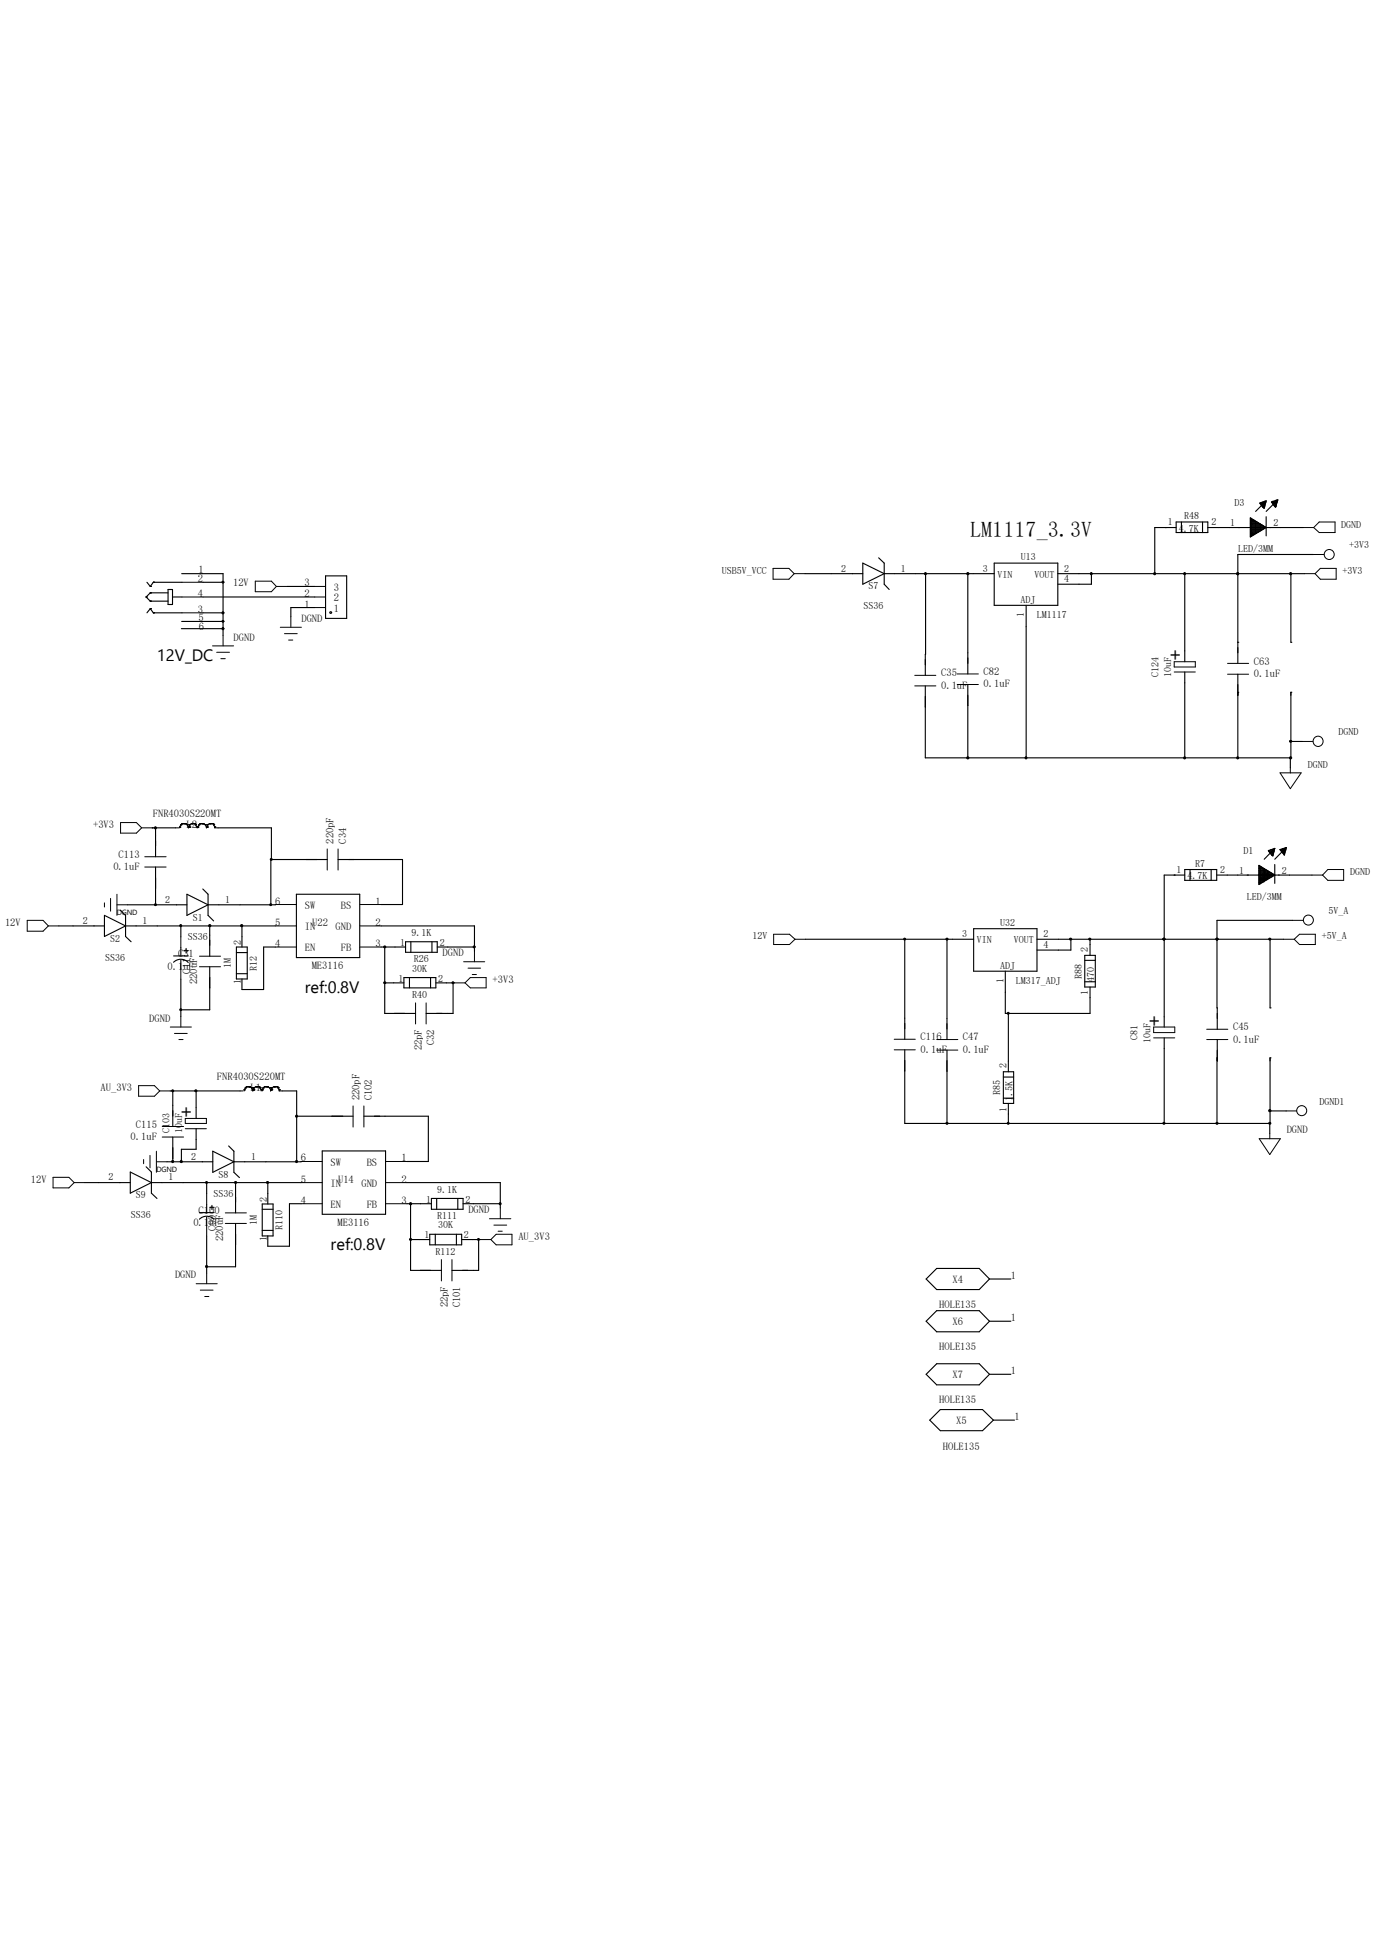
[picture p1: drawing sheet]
<svg xmlns="http://www.w3.org/2000/svg" width="210mm" height="297mm" viewBox="0 0 210 297" stroke-linecap="round" stroke-linejoin="round" font-family="sans-serif">
<g fill="none" stroke="#000" stroke-width=".17">
<path d="M179.2 79.5h4.9v1.7h-4.9zM180 79.5v1.7M183.3 79.5v1.7M190.5 78.9l2.5 1.5-2.5 1.4zM190.5 79.2h.4v2.4h-.4M190.5 80h1.8M190.5 79.8h1.5M190.5 79.7h1.3M190.5 79.5h1M190.5 79.3h.7M190.5 79h.2M190.6 79v2.7"/>
<path d="M190.8 79.1v2.6M191.1 79.2v2.2M191.3 79.4v2M191.4 79.5v1.8M191.6 79.5v1.7M191.7 79.7v1.4M191.9 79.8v1.2M192 76.7l1-.4-.3 1.2zM192 76.8h.8M192.1 76.6v.2M192.1 79.8v1.1M192.2 76.9h.6"/>
<path d="M192.2 79.9v.9M192.3 77.1h.5M192.4 76.5v.7M192.4 77.2h.3M192.5 76.5v.8M192.5 77.4h.2M192.7 76.5h.3M192.7 76.4v.9M192.8 76.4v.3M192.9 76.6h-.7v.4M193 78.7v3M193 76.3l-1.7 1.6"/>
<path d="M193.8 76.5l.9-.3-.3 1.1zM193.8 76.6h.8M193.8 76.5v.1M193.9 76.8h.7M194 76.5h.7M194 76.4v.4M194.1 76.9h.4M194.1 76.4v.6M194.2 77.1h.3M194.3 76.3v.9h.1M194.4 76.2h.3M194.5 76.2v1"/>
<path d="M194.6 76.3l-1.6 1.6M194.6 76.2v.3M22.3 91h.1M22.3 91l.6 .6M22.4 88.7l.5 .7M22.9 92.8h.1M22.9 90.3h.1M22.9 91.6h.1M22.9 89.4h.1M22.9 92.8l.5 .6M22.9 92.8l-.5 .6M22.9 90.3h2.7"/>
<path d="M22.9 90.3l-.6 .7M22.9 91.6h2.7M23.4 93.4h.1M23.4 88.7h.1M23.4 93.4h4.3M23.4 88.7h4.3M23.4 88.7l-.5 .7M25.6 89.8h.7v2.3h-.7zM26.3 91h1.4M27.6 95.8h6.4M27.7 87.4h6.3v9.4M27.7 94.7h6.3"/>
<path d="M30.9 91h17.1M30.9 93.4h3.1M30.9 88.7h3.1M34 88.7h.1M34 93.4h.1M34 94.7h.1M34 95.8h.1M43.8 89.4h4.2M48 92.6h-3.7v1.4M49.6 87.8h3.2v6.4h-3.2zM50.3 93.3h.2v.1h-.2zM122.7 87.4h8.8"/>
<path d="M131.5 85.8l3.2 1.6-3.2 1.6zM133.9 85l.8 .8v3.2l.8 .8M134.7 87.4h16.8M141.1 87.4l-.1 15.5M147.5 87.4v15.3M151.5 85.8h9.7v6.4h-9.7zM156.4 92.2v23.3M161.2 87.4h37.6M166.3 87.4v1.6h-5.1M177.6 80.4h.1M179.2 80.4h-3.2v7M180.6 87.4v13.4"/>
<path d="M184.1 80.4h14.5M188.6 97.9h.1M188.6 87.4h.1M190.5 81.7h.2M190.5 81.4h.7M190.5 81.3h1M190.5 81.1h1.2M190.5 80.9h1.5M190.5 80.8h1.8M190.5 80.6h2M190.5 80.4h2.3M190.5 80.3h2.3v.1"/>
<path d="M190.5 80.1h2.1M192.4 80.1v.6M192.5 80.1v.5M192.7 80.3v.2M192.8 80.4h.1M196.7 97.9h.1M196.7 87.4v10.5M200.2 84.5h-11.6v16.6M141 104.5v11h55.7v-10M147.5 104.3v11.2M180.6 102.4v13.1M188.6 105.5h.1"/>
<path d="M188.6 102.7v12.8M196.6 115.5v1.5M196.7 105.5h.1M196.7 113h1.8M15.9 139.5l3.2 1.6-3.2 1.6zM18.3 138.7l.8 .8v3.2l.9 .8M19.4 137.9h9.1M23.2 126.2h.1M23.2 126.2h3.6M23.7 137.9h.1M23.7 126.2h.1M23.7 126.2v4.4"/>
<path d="M23.7 132.1v5.8M27.4 126h.1M27.4 126v.2M27.6 125.7h.1M27.6 125.7l-.2 .3M27.7 125.5h.1M27.7 125.5h.5M27.7 125.5l-.1 .2M28 125.5h.1M28.2 125.5h.1M28.2 125.5l.3 .2M28.5 136.3l3.2 1.6-3.2 1.6z"/>
<path d="M28.5 125.7h.1M28.5 125.7l.2 .3M28.7 126h.1M28.7 126v.2l.2-.2M28.9 125.7h.1M28.9 126h.1M28.9 125.7v.3M29.2 125.5h.1M29.2 125.5h.5M29.2 125.5l-.3 .2M29.3 125.5h.1M29.7 125.5h.1"/>
<path d="M29.7 125.5l.1 .2M29.8 125.7h.1M29.8 125.7l.2 .3M30 126h.1M30 126v.2M30.1 126h.1M30.1 126v.2M30.3 125.7h.1M30.3 125.7l-.2 .3M30.5 125.5h.1M30.5 125.5h.4M30.5 125.5l-.2 .2"/>
<path d="M30.8 125.5h.1M30.9 135.5l.8 .8v3.2l.9 .8M30.9 125.5h.1M30.9 125.5l.4 .2M31.3 125.7h.1M31.3 125.7l.2 .3M31.5 126h.1M31.5 126v.2l.1-.2M31.6 125.7h.1M31.6 126h.1M31.6 125.7v.3M31.9 125.5h.1"/>
<path d="M31.9 125.5h.5M31.9 125.5l-.3 .2M32.1 125.5h.1M32.4 125.5h.1M32.4 125.5l.2 .2M32.6 125.7h.1M32.6 125.7l.1 .3M32.7 126h.1M32.7 126v.2M33.2 126.2h8.2v4.8M41.4 131h.1M42 137.8l-10.3 .1"/>
<path d="M45.2 136.3h9.6v9.6h-9.6zM49.9 131h-8.6v6.9M51.5 131h9.8v6.8h-3.2M178.9 133.3h.1M180.6 132.5h4.8v1.7h-4.8zM180.6 133.3h-3.2v23.2M181.4 132.5v1.7M184.6 132.5v1.7M185.4 133.3h14.5M191.9 131.9v2.8M191.9 132.4h.8v1.9M191.9 134.2h1"/>
<path d="M191.9 131.9l2.4 1.4-2.4 1.5zM191.9 134.5h.4M191.9 134.4h.8M191.9 134h1.3M191.9 133.9h1.5M191.9 132.9h1.6v.9M191.9 133.2h2.2M191.9 133.1h1.9M191.9 132.7h1.4M191.9 132.6h1.1M191.9 132.2h.5M191.9 132.1h.3"/>
<path d="M192.1 132v2.7h-.2M192.2 132.1v2.4M192.4 132.2v2.3M192.5 132.3v2.1M192.8 132.5v1.7M193 132.6v1.5M193.2 132.7v1.3M193.3 129.7h.9M193.3 129.6v.1M193.3 132.8v1.1M193.4 129.8h.7M193.5 129.6v.3"/>
<path d="M193.5 130h.6M193.7 133v.7h-1.8M193.7 130.1h.4M193.8 130.3l.2 .1M193.8 130.3h.2M193.8 129.5v.8M193.8 133.1v.5M194 129.4v1M194 133.2v.3h-2.1M194.1 129.3v.5M194.1 133.3v.1M194.2 129.3h.1"/>
<path d="M194.2 129.5h-.5v.6M194.3 131.7v2.9M194.3 129.3l-1.6 1.6M194.3 129.3l-1 .3 .5 .7M194.3 129.3l-.3 1.1M195.1 129.5h.9M195.1 129.5h.1M195.2 129.7h.7M195.3 129.4v.3M195.3 129.8h.6M195.6 130.1h.2M195.6 129.3v.8"/>
<path d="M195.7 129.2v1.1M195.9 129.3l-1.6 1.6M195.9 129.2v.4M196 129.2h.1M196 129.3h-.5v.7h.3M196 129.2l-.9 .3 .5 .6M196 129.2l-.3 1.1-.1-.2M9 141.1h6.9M19.1 141.1h22.9M26.5 146.6a1.51 1.51 0 0 1 2.2 .1M26.5 145.7h2.2M27.6 141.1v1.6"/>
<path d="M27.6 144.4v1.3M27.6 146.3v1.3M27.6 149.2v5.7M28 144.9h.7M28.4 144.5v.7M32 141.1v4.6M32 147.3v6.6h-4.4M36 144.3h1.7v4.9h-1.7zM36 148.4h1.7M36 145.2h1.7M36.9 141.1v3.2M42 144.3h-1.8v6.5h-3.3v-1.6"/>
<path d="M58.1 144.3h3.7M58.1 141.1h14.2v3.8M58.6 149.8h3M58.6 144.3v10.1h4.7M61.6 149h4.8v1.5h-4.8zM61.8 143.5h4.8v1.6h-4.8zM62.4 149v1.5M62.6 143.5v1.6M65.6 149v1.5M65.8 143.5v1.6M66.4 149.8h2.9M66.6 144.3h5.7"/>
<path d="M69 149.8v4.6h-4.1M122.7 143.1h25.7M137.9 143.1v15.3M137.9 160v11.2h55.6v-10M144.3 143.1v15.3M148.4 141.5h9.6v6.5h-9.6zM153.2 148v6.4h12.9v-4M153.7 154.4v8.9M158 143.1h37.6M163.2 143.1v1.7h-5.2M165.3 145.6h1.6v4.8h-1.6zM165.3 149.6h1.6"/>
<path d="M165.3 146.3h1.6M166.1 143.1v2.5M177.4 143.1h.1M177.4 158.2v13M185.5 143.1h.1M185.5 158.4v3.3M193.5 153.6h.1M193.5 143.1v10.5M197 140.3h-11.5v16.5M19.9 178.6l3.2 1.6-3.2 1.6zM22.3 177.8l.8 .8v3.2l.8 .8M25.4 177h7"/>
<path d="M26 166.2h10.6M26.3 166.2h.1M26.3 166.2v5.5M26.3 173.3v3.7M27.6 177h.1M29.9 166.2v4.2M29.9 172v3.1h-2.3v1.9M32.4 175.4l3.2 1.6-3.2 1.6zM34.8 174.6l.8 .8v3.2l.9 .9M37.2 166.1h.1M37.2 166.1v.1M37.4 165.8h.1"/>
<path d="M37.4 165.8l-.2 .3M37.5 165.6h.1M37.5 165.6h.5M37.5 165.6l-.1 .2M37.9 165.6h.1M38 165.6h.1M38 165.6l.4 .2M38.4 165.8h.1M38.4 165.8l.1 .3M38.5 166.1h.1M38.5 166.1v.1l.2-.1M38.7 165.8h.1"/>
<path d="M38.7 166.1h.1M38.7 165.8v.3M39 165.6h.1M39 165.6h.5M39 165.6l-.3 .2M39.2 165.6h.1M39.5 165.6h.1M39.5 165.6l.1 .2M39.6 165.8h.1M39.6 165.8l.2 .3M39.8 166.1h.1M39.8 166.1v.1"/>
<path d="M40 166.1h.1M40 166.1v.1M40.1 165.8h.1M40.1 165.8l-.1 .3M40.3 165.6h.1M40.3 165.6h.5M40.3 165.6l-.2 .2M40.6 165.6h.1M40.8 165.6h.1M40.8 165.6l.3 .2M41.1 165.8h.1M41.1 165.8l.1 .3"/>
<path d="M41.2 166.1h.1M41.2 166.1v.1l.2-.1M41.4 165.8h.1M41.4 166.1h.1M41.4 165.8v.3M41.7 165.6h.1M41.7 165.6h.5M41.7 165.6l-.3 .2M41.9 165.6h.1M42.2 165.6h.1M42.2 165.6l.2 .2M42.4 165.8h.1"/>
<path d="M42.4 165.8l.1 .3M42.5 166.1h.1M42.5 166.1v.1M43 166.2h2.2v10.8M45.2 170.1h8.6M45.9 177h-10.3M49.1 175.4h9.7v9.6h-9.7zM55.5 170.1h9.8v6.9h-3.3M144.3 160v11.2M152.9 163.3h1.6v4.8h-1.6zM152.9 167.3h1.6M152.9 164.1h1.6"/>
<path d="M153.7 168.1v3.1M185.5 161.2v10M193.5 171.2v1.5M193.5 169.3h.1M193.5 161.2h.1M193.5 169.3h2.5M12.9 180.2h7M23.1 180.2h22.8M30.4 185.8a1.57 1.57 0 0 1 2.2 0M30.4 184.8h2.2M31.5 180.2v1.7M31.5 183.5v1.3"/>
<path d="M31.5 185.5v1.2M31.5 188.3v5.7M32 184h.6M32.3 183.7v.6M35.9 180.2v4.6M35.9 186.4v6.6h-4.4M40 183.5h1.6v4.8h-1.6zM40 187.5h1.6M40 184.3h1.6M40.8 180.2v3.3M45.9 183.4h-1.8v6.5h-3.3v-1.6M62 183.4h3.7"/>
<path d="M62 180.2h14.2v3.9M62.6 188.9h2.9M62.6 183.4v10.2h4.7M65.5 188.1h4.9v1.6h-4.9zM65.7 182.6h4.9v1.7h-4.9zM66.3 188.1v1.6M66.5 182.6v1.7M69.6 188.1v1.6M69.8 182.6v1.7M70.4 188.9h2.8M70.6 183.4h5.6M72.9 188.9v4.7h-4"/>
<path d="M141.1 194.9l1.6-1.6h6.5l1.6 1.6-1.6 1.6h-6.5zM150.8 194.9h3.3M141.1 201.3l1.6-1.6h6.5l1.6 1.6-1.6 1.6h-6.5zM141.1 209.4l1.6-1.6h6.5l1.6 1.6-1.6 1.6h-6.5zM141.7 216.4l1.6-1.6h6.4l1.7 1.6-1.7 1.6h-6.4zM150.8 201.3h3.3M150.8 209.4h3.3M151.4 216.4h3.2"/>
</g>
<g fill="none" stroke="#000" stroke-width=".15">
<path d="M27.7 91h3.2M27.7 93.4h3.2M27.7 88.7h3.2M32.4 98.4h3.2M33 99.4h2M34 96.8v1.6M38.9 88.6h2.5l.7 .8-.7 .8h-2.5zM42.1 89.4h1.7M42.7 95.6h3.2M43.3 96.6h2M44 97.5h.6M44.3 94v1.6"/>
<path d="M48 91h1.6M48 92.6h1.6M48 89.4h1.6M117.8 86.6h2.4l.8 .8-.8 .9h-2.4zM121 87.4h1.7M198.6 80.4h1.6M198.8 87.4h1.6M200.2 84.5h1.6M200.2 80.4l.8-.9h2.5v1.7h-2.5zM201.2 86.6h2.4v1.7h-2.4l-.8-.9zM33.7 100.4h.6M139.4 102.9h3.2"/>
<path d="M139.4 104.5h3.2M145.9 102.7h3.2M145.9 104.3h3.2M178.9 102.4h3.3M178.9 100.8h3.3v.8h-3.3zM187.1 101.1h3.2M187.1 102.7h3.2M195.1 117.8h3.2l-1.7 2.4zM196.6 112.9h.2v.2h-.2zM196.6 117v.8M198.5 113h1.6M15.9 137.6v.6"/>
<path d="M16.8 136.9v2M17.8 137.9h1.6M17.8 136.3v3.2M18.4 125.3h2.4l.8 .9-.8 .8h-2.4zM21.6 126.2h1.6M22.1 130.6h3.2M22.1 132.1h3.2M26.8 126.2h.5M32.7 126.2h.5M42 137.8h3.2M49.9 129.4v3.2M51.5 129.4v3.2"/>
<path d="M54.8 137.8h3.3M199.9 133.3h1.6M202.4 132.5h2.4v1.7h-2.4l-.9-.9zM4.1 140.3h2.5l.8 .8-.8 .8h-2.5zM7.4 141.1h1.6M26 156.5h3.2M26.6 157.5h1.9M27.3 158.4h.6M27.6 142.7v1.7M27.6 147.6v1.6M27.6 154.9v1.6M30.4 145.7h3.2"/>
<path d="M30.4 147.3h3.2M42 141.1h3.2M42 144.3h3.2M54.8 141.1h3.3M54.8 144.3h3.3M58.5 144.2h.3v.2h-.3zM58.5 149.7h.3v.2h-.3zM63.3 152.8v3.2M64.9 152.8v3.2M69.3 149.8h1.6M70.7 146.6h3.2M71.3 147.5h1.9"/>
<path d="M71.7 149h2.4v1.5h-2.4l-.8-.7zM72 148.5h.6M72.1 144.2h.3v.2h-.3zM72.3 144.9v1.7M117.9 142.4h2.4l.9 .7-.9 .8h-2.4zM121.2 143.1h1.5M136.3 158.4h3.2M136.3 160h3.2M142.7 158.4h3.3M144.2 143h.2v.2h-.2zM163 143h.3v.2h-.3zM166 143h.2v.2h-.2z"/>
<path d="M175.8 158.2h3.2M175.8 156.5h3.2v.9h-3.2zM177.3 143h.2v.2h-.2zM183.9 156.8h3.2M183.9 158.4h3.2M185.3 143h.3v.2h-.3zM193.4 143h.2v.2h-.2zM195.6 143.1h1.6M197 140.3h1.6M197.2 143.1l.8-.7h2.4v1.5h-2.4zM8.1 179.4h2.4l.8 .8-.8 .8h-2.4zM21.1 165.4h2.4l.8 .8-.8 .8h-2.4z"/>
<path d="M21.9 176.7v.6M22.9 176.1v1.9M23.8 177h1.6M23.8 175.4v3.2M24.3 166.2h1.7M24.7 171.7h3.3M24.7 173.3h3.3M28.2 172h3.3M28.2 170.4h3.3v.8h-3.3zM29.7 166.1h.3v.2h-.3zM36.6 166.2h.4M42.5 166.2h.5"/>
<path d="M45.9 177h3.2M53.8 168.5v3.2M55.5 168.5v3.2M58.8 177h3.2M142.7 160h3.3M144.2 171.1h.2v.2h-.2zM177.3 171.1h.2v.2h-.2zM185.3 171.1h.3v.2h-.3zM191.9 173.5h3.2l-1.6 2.4zM193.4 171.1h.2v.2h-.2zM193.5 172.7v.8M196 169.3h1.6"/>
<path d="M11.3 180.2h1.6M29.9 195.6h3.2M30.5 196.6h2M31.2 197.6h.6M31.5 181.9v1.6M31.5 186.7v1.6M31.5 194v1.6M34.3 184.8h3.2M34.3 186.4h3.2M35.8 180.1h.2v.2h-.2zM40.6 180.1h.3v.2h-.3zM45.9 180.2h3.2"/>
<path d="M45.9 183.4h3.2M58.8 180.2h3.2M58.8 183.4h3.2M62.4 188.8h.3v.2h-.3zM67.3 191.9v3.3M68.9 191.9v3.3M73.2 188.9h1.6M74.6 185.7h3.3M74.8 188.9l.8-.8h2.4v1.6h-2.4zM75.3 186.7h1.9M75.9 187.6h.6M76.2 184.1v1.6"/>
<circle cx="34" cy="93.4" r=".16"/>
<circle cx="34" cy="95.8" r=".16"/>
<circle cx="34" cy="94.7" r=".15"/>
<circle cx="34" cy="88.7" r=".15"/>
<circle cx="141" cy="87.4" r=".16"/>
<circle cx="147.5" cy="87.4" r=".17"/>
<circle cx="166.3" cy="87.4" r=".16"/>
<circle cx="175.9" cy="87.4" r=".16"/>
<circle cx="180.5" cy="87.4" r=".16"/>
<circle cx="188.6" cy="87.4" r=".16"/>
<circle cx="196.7" cy="87.4" r=".17"/>
<circle cx="202.6" cy="84.5" r=".76"/>
<circle cx="147.5" cy="115.5" r=".17"/>
<circle cx="156.3" cy="115.5" r=".16"/>
<circle cx="180.5" cy="115.5" r=".16"/>
<circle cx="188.6" cy="115.5" r=".16"/>
<circle cx="196.7" cy="115.5" r=".17"/>
<circle cx="200.9" cy="113" r=".77"/>
<circle cx="23.7" cy="126.1" r=".16"/>
<circle cx="23.7" cy="137.9" r=".15"/>
<circle cx="41.3" cy="137.9" r=".15"/>
<circle cx="41.3" cy="131" r=".15"/>
<circle cx="27.5" cy="141" r=".16"/>
<circle cx="27.5" cy="153.9" r=".15"/>
<circle cx="32" cy="141.1" r=".17"/>
<circle cx="36.8" cy="141.1" r=".17"/>
<circle cx="69" cy="149.8" r=".15"/>
<circle cx="137.9" cy="143.1" r=".15"/>
<circle cx="153.6" cy="154.4" r=".15"/>
<circle cx="199.4" cy="140.2" r=".76"/>
<circle cx="26.3" cy="177" r=".16"/>
<circle cx="26.3" cy="166.2" r=".15"/>
<circle cx="27.6" cy="177" r=".16"/>
<circle cx="45.2" cy="177" r=".16"/>
<circle cx="45.2" cy="170.1" r=".16"/>
<circle cx="153.6" cy="171.2" r=".15"/>
<circle cx="193.5" cy="169.2" r=".17"/>
<circle cx="198.4" cy="169.2" r=".76"/>
<circle cx="31.5" cy="193" r=".16"/>
<circle cx="31.5" cy="180.2" r=".15"/>
<circle cx="62.6" cy="183.4" r=".17"/>
<circle cx="72.9" cy="188.9" r=".15"/>
<circle cx="76.2" cy="183.4" r=".16"/>
</g>
<g fill="#000">
<path d="M196.6 112.9h.2v.2h-.2z" fill-rule="evenodd"/>
<path d="M58.5 144.2h.3v.2h-.3z" fill-rule="evenodd"/>
<path d="M58.5 149.7h.3v.2h-.3z" fill-rule="evenodd"/>
<path d="M72.1 144.2h.3v.2h-.3z" fill-rule="evenodd"/>
<path d="M144.2 143h.2v.2h-.2z" fill-rule="evenodd"/>
<path d="M163 143h.3v.2h-.3z" fill-rule="evenodd"/>
<path d="M166 143h.2v.2h-.2z" fill-rule="evenodd"/>
<path d="M177.3 143h.2v.2h-.2z" fill-rule="evenodd"/>
<path d="M177.3 143h.2v.2h-.2z" fill-rule="evenodd"/>
<path d="M185.3 143h.3v.2h-.3z" fill-rule="evenodd"/>
<path d="M185.3 143h.3v.2h-.3z" fill-rule="evenodd"/>
<path d="M193.4 143h.2v.2h-.2z" fill-rule="evenodd"/>
<path d="M29.7 166.1h.3v.2h-.3z" fill-rule="evenodd"/>
<path d="M144.2 171.1h.2v.2h-.2z" fill-rule="evenodd"/>
<path d="M177.3 171.1h.2v.2h-.2z" fill-rule="evenodd"/>
<path d="M185.3 171.1h.3v.2h-.3z" fill-rule="evenodd"/>
<path d="M193.4 171.1h.2v.2h-.2z" fill-rule="evenodd"/>
<path d="M35.8 180.1h.2v.2h-.2z" fill-rule="evenodd"/>
<path d="M40.6 180.1h.3v.2h-.3z" fill-rule="evenodd"/>
<path d="M62.4 188.8h.3v.2h-.3z" fill-rule="evenodd"/>
<circle cx="34" cy="93.4" r=".16"/>
<circle cx="34" cy="95.8" r=".16"/>
<circle cx="34" cy="94.7" r=".15"/>
<circle cx="34" cy="88.7" r=".15"/>
<circle cx="141" cy="87.4" r=".16"/>
<circle cx="147.5" cy="87.4" r=".17"/>
<circle cx="166.3" cy="87.4" r=".16"/>
<circle cx="175.9" cy="87.4" r=".16"/>
<circle cx="180.5" cy="87.4" r=".16"/>
<circle cx="188.6" cy="87.4" r=".16"/>
<circle cx="196.7" cy="87.4" r=".17"/>
<circle cx="147.5" cy="115.5" r=".17"/>
<circle cx="156.3" cy="115.5" r=".16"/>
<circle cx="180.5" cy="115.5" r=".16"/>
<circle cx="188.6" cy="115.5" r=".16"/>
<circle cx="196.7" cy="115.5" r=".17"/>
<circle cx="23.7" cy="126.1" r=".16"/>
<circle cx="23.7" cy="137.9" r=".15"/>
<circle cx="41.3" cy="137.9" r=".15"/>
<circle cx="41.3" cy="131" r=".15"/>
<circle cx="27.5" cy="141" r=".16"/>
<circle cx="27.5" cy="153.9" r=".15"/>
<circle cx="32" cy="141.1" r=".17"/>
<circle cx="36.8" cy="141.1" r=".17"/>
<circle cx="69" cy="149.8" r=".15"/>
<circle cx="137.9" cy="143.1" r=".15"/>
<circle cx="153.6" cy="154.4" r=".15"/>
<circle cx="26.3" cy="177" r=".16"/>
<circle cx="26.3" cy="166.2" r=".15"/>
<circle cx="27.6" cy="177" r=".16"/>
<circle cx="45.2" cy="177" r=".16"/>
<circle cx="45.2" cy="170.1" r=".16"/>
<circle cx="153.6" cy="171.2" r=".15"/>
<circle cx="193.5" cy="169.2" r=".17"/>
<circle cx="31.5" cy="193" r=".16"/>
<circle cx="31.5" cy="180.2" r=".15"/>
<circle cx="62.6" cy="183.4" r=".17"/>
<circle cx="72.9" cy="188.9" r=".15"/>
<circle cx="76.2" cy="183.4" r=".16"/>
</g>
<text font-size="3.3" x="147.8" y="81.8">LM1117_3.3V</text>
<g font-size="3.1">
<text x="180.3" y="100.6" transform="rotate(-90 180.3 100.6)">+</text>
<text x="177.1" y="156.3" transform="rotate(-90 177.1 156.3)">+</text>
<text x="29.5" y="170.2" transform="rotate(-90 29.5 170.2)">+</text>
</g>
<g font-size="2.5">
<text x="23.9" y="100.8">12V_DC</text>
<text x="46.4" y="151.3">ref:0.8V</text>
<text x="50.4" y="190.5">ref:0.8V</text>
</g>
<g font-size="1.6">
<text x="30.1" y="88.7">2</text>
<text x="30.3" y="87.3">1</text>
<text x="35.5" y="89.4">12V</text>
<text x="46.4" y="89.4">3</text>
<text x="30.1" y="91">4</text>
<text x="30.1" y="93.4">3</text>
<text x="30.2" y="94.7">5</text>
<text x="30.3" y="95.9">6</text>
<text x="45.9" y="94.8">DGND</text>
<text x="46.4" y="92.6">1</text>
<text x="46.4" y="91">2</text>
<text x="50.9" y="93.3">1</text>
<text x="50.9" y="91.7">2</text>
<text x="50.9" y="90">3</text>
<text x="35.6" y="97.6">DGND</text>
<text x="191.1" y="101.3">C63</text>
<text x="143.4" y="103.1">C35</text>
<text x="143.4" y="104.9">0.1uF</text>
<text x="149.9" y="102.9">C82</text>
<text x="149.9" y="104.7">0.1uF</text>
<text x="191.1" y="103.2">0.1uF</text>
<text x="23.3" y="124.5">FNR4030S220MT</text>
<text x="14.2" y="126.2">+3V3</text>
<text x="18.1" y="130.7">C113</text>
<text x="28.4" y="126.2">L2</text>
<text x="50.8" y="128.6" transform="rotate(-90 50.8 128.6)">220pF</text>
<text x="52.7" y="128.6" transform="rotate(-90 52.7 128.6)">C34</text>
<text x="17.3" y="132.6">0.1uF</text>
<text x="41.9" y="137.8">6</text>
<text x="57.2" y="137.8">1</text>
<text x=".8" y="141.1">12V</text>
<text x="41.9" y="141.1">5</text>
<text x="46.4" y="141.8">IN</text>
<text x="46.4" y="138.5">SW</text>
<text x="47.6" y="141.1">U22</text>
<text x="51.1" y="141.8">GND</text>
<text x="51.9" y="138.5">BS</text>
<text x="57.2" y="141.1">2</text>
<text x="25.5" y="147.7">0.1uF</text>
<text x="27.1" y="145.8">C31</text>
<text x="29" y="148.4" transform="rotate(-90 29 148.4)">C11</text>
<text x="30.1" y="150" transform="rotate(-90 30.1 150)">220uF</text>
<text x="41.9" y="144.3">4</text>
<text x="46.4" y="145">EN</text>
<text x="47.5" y="147.7">ME3116</text>
<text x="51.9" y="145">FB</text>
<text x="57.2" y="144.3">3</text>
<text x="67.4" y="145.8">DGND</text>
<text x="75.1" y="149.8">+3V3</text>
<text x="22.7" y="155.7">DGND</text>
<text x="64.3" y="160.1" transform="rotate(-90 64.3 160.1)">22pF</text>
<text x="66.2" y="159.3" transform="rotate(-90 66.2 159.3)">C32</text>
<text x="140.3" y="158.5">C116</text>
<text x="140.3" y="160.4">0.1uF</text>
<text x="146.7" y="158.5">C47</text>
<text x="146.7" y="160.4">0.1uF</text>
<text x="187.9" y="157">C45</text>
<text x="187.9" y="158.9">0.1uF</text>
<text x="15.3" y="166.2">AU_3V3</text>
<text x="33.1" y="164.5">FNR4030S220MT</text>
<text x="38.2" y="166.2">L1</text>
<text x="54.8" y="167.7" transform="rotate(-90 54.8 167.7)">220pF</text>
<text x="56.7" y="167.7" transform="rotate(-90 56.7 167.7)">C102</text>
<text x="19.9" y="173.7">0.1uF</text>
<text x="20.7" y="171.8">C115</text>
<text x="196.1" y="172.7">DGND</text>
<text x="45.8" y="177">6</text>
<text x="50.4" y="177.7">SW</text>
<text x="55.9" y="177.7">BS</text>
<text x="61.2" y="177">1</text>
<text x="4.7" y="180.2">12V</text>
<text x="30.3" y="185">C100</text>
<text x="45.8" y="183.4">4</text>
<text x="45.8" y="180.2">5</text>
<text x="50.4" y="184.1">EN</text>
<text x="50.4" y="180.9">IN</text>
<text x="51.5" y="180.2">U14</text>
<text x="55.1" y="180.9">GND</text>
<text x="55.9" y="184.1">FB</text>
<text x="61.2" y="180.2">2</text>
<text x="61.2" y="183.4">3</text>
<text x="71.4" y="184.9">DGND</text>
<text x="29.5" y="186.9">0.1uF</text>
<text x="32.9" y="187.5" transform="rotate(-90 32.9 187.5)">C99</text>
<text x="34" y="189.1" transform="rotate(-90 34 189.1)">220uF</text>
<text x="51.4" y="186.8">ME3116</text>
<text x="79" y="188.9">AU_3V3</text>
<text x="26.7" y="194.8">DGND</text>
<text x="145.2" y="195.5">X4</text>
<text x="154.1" y="194.9">1</text>
<text x="68.2" y="199.2" transform="rotate(-90 68.2 199.2)">22pF</text>
<text x="70.1" y="199.2" transform="rotate(-90 70.1 199.2)">C101</text>
<text x="143.1" y="199.3">HOLE135</text>
<text x="145.2" y="202">X6</text>
<text x="154.1" y="201.3">1</text>
<text x="143.1" y="205.8">HOLE135</text>
<text x="154.1" y="209.4">1</text>
<text x="143.1" y="213.9">HOLE135</text>
<text x="145.2" y="210.1">X7</text>
<text x="143.7" y="220.9">HOLE135</text>
<text x="145.7" y="217">X5</text>
<text x="154.6" y="216.4">1</text>
</g>
<g font-size="1.5">
<text x="188.1" y="77.1">D3</text>
<text x="178" y="80.1">1</text>
<text x="179.7" y="81">4.7K</text>
<text x="180.5" y="79.1">R48</text>
<text x="184.6" y="80.1">2</text>
<text x="187.5" y="80.2">1</text>
<text x="194.1" y="80.2">2</text>
<text x="204.4" y="80.4">DGND</text>
<text x="205.6" y="83.5">+3V3</text>
<text x="110" y="87.4">USB5V_VCC</text>
<text x="128.2" y="87.1">2</text>
<text x="132.3" y="89.8">S7</text>
<text x="137.3" y="87.1">1</text>
<text x="149.8" y="87.1">3</text>
<text x="152" y="88.1">VIN</text>
<text x="155.6" y="85.3">U13</text>
<text x="157.6" y="88.1">VOUT</text>
<text x="162.2" y="87.1">2</text>
<text x="162.2" y="88.7">4</text>
<text x="188.7" y="84.1">LED/3MM</text>
<text x="204.6" y="87.4">+3V3</text>
<text x="131.6" y="92.8">SS36</text>
<text x="155.5" y="91.9">ADJ</text>
<text x="156" y="94" transform="rotate(-90 156 94)">1</text>
<text x="158" y="94.2">LM1117</text>
<text x="176.5" y="103.2" transform="rotate(-90 176.5 103.2)">C124</text>
<text x="178.5" y="103.2" transform="rotate(-90 178.5 103.2)">10uF</text>
<text x="204" y="112">DGND</text>
<text x="199.3" y="117">DGND</text>
<text x="189.5" y="130.1">D1</text>
<text x="25.2" y="137.6">2</text>
<text x="34.3" y="137.6">1</text>
<text x="179.3" y="133">1</text>
<text x="181" y="134">4.7K</text>
<text x="182.2" y="132.1">R7</text>
<text x="185.9" y="133">2</text>
<text x="188.8" y="133.2">1</text>
<text x="190" y="137.1">LED/3MM</text>
<text x="195.4" y="133.2">2</text>
<text x="205.7" y="133.3">DGND</text>
<text x="12.6" y="140.8">2</text>
<text x="16.8" y="143.5">S2</text>
<text x="21.7" y="140.8">1</text>
<text x="28.6" y="143.2">SS36</text>
<text x="29.4" y="140.3">S1</text>
<text x="36.7" y="144" transform="rotate(-90 36.7 144)">2</text>
<text x="62.7" y="142.6">9.1K</text>
<text x="114.7" y="143.1">12V</text>
<text x="146.6" y="142.8">3</text>
<text x="148.8" y="143.8">VIN</text>
<text x="152.4" y="141.1">U32</text>
<text x="154.5" y="143.8">VOUT</text>
<text x="159" y="142.8">2</text>
<text x="201.4" y="143.1">+5V_A</text>
<text x="202.5" y="139.3">5V_A</text>
<text x="16" y="146.4">SS36</text>
<text x="35.2" y="147.5" transform="rotate(-90 35.2 147.5)">1M</text>
<text x="36.7" y="150" transform="rotate(-90 36.7 150)">1</text>
<text x="39.1" y="147.9" transform="rotate(-90 39.1 147.9)">R12</text>
<text x="60.7" y="149.6">1</text>
<text x="61" y="144.1">1</text>
<text x="62.8" y="148.1">30K</text>
<text x="63.1" y="146.6">R26</text>
<text x="66.8" y="149.6">2</text>
<text x="67" y="144.1">2</text>
<text x="152.4" y="147.7">ADJ</text>
<text x="152.9" y="149.7" transform="rotate(-90 152.9 149.7)">1</text>
<text x="154.8" y="149.9">LM317_ADJ</text>
<text x="159" y="144.4">4</text>
<text x="164.9" y="149.1" transform="rotate(-90 164.9 149.1)">R88</text>
<text x="165.8" y="145" transform="rotate(-90 165.8 145)">2</text>
<text x="166.8" y="149.6" transform="rotate(-90 166.8 149.6)">470</text>
<text x="62.8" y="152.1">R40</text>
<text x="165.8" y="151.7" transform="rotate(-90 165.8 151.7)">1</text>
<text x="173.4" y="158.5" transform="rotate(-90 173.4 158.5)">C81</text>
<text x="175.3" y="158.9" transform="rotate(-90 175.3 158.9)">10uF</text>
<text x="152.4" y="166.9" transform="rotate(-90 152.4 166.9)">R85</text>
<text x="153.4" y="162.8" transform="rotate(-90 153.4 162.8)">2</text>
<text x="154.3" y="167.8" transform="rotate(-90 154.3 167.8)">1.5K</text>
<text x="25.8" y="172.7" transform="rotate(-90 25.8 172.7)">C103</text>
<text x="27.8" y="172.7" transform="rotate(-90 27.8 172.7)">10uF</text>
<text x="153.4" y="169.5" transform="rotate(-90 153.4 169.5)">1</text>
<text x="201.1" y="168.3">DGND1</text>
<text x="16.6" y="179.9">2</text>
<text x="25.7" y="179.9">1</text>
<text x="29.1" y="176.7">2</text>
<text x="33.3" y="179.5">S8</text>
<text x="38.3" y="176.7">1</text>
<text x="19.9" y="185.6">SS36</text>
<text x="20.7" y="182.6">S9</text>
<text x="32.6" y="182.4">SS36</text>
<text x="40.6" y="183.1" transform="rotate(-90 40.6 183.1)">2</text>
<text x="64.9" y="183.3">1</text>
<text x="66.6" y="185.7">R111</text>
<text x="66.6" y="181.7">9.1K</text>
<text x="71" y="183.3">2</text>
<text x="39.1" y="186.6" transform="rotate(-90 39.1 186.6)">1M</text>
<text x="40.6" y="189.1" transform="rotate(-90 40.6 189.1)">1</text>
<text x="43.1" y="187.4" transform="rotate(-90 43.1 187.4)">R110</text>
<text x="64.7" y="188.7">1</text>
<text x="66.4" y="191.2">R112</text>
<text x="66.8" y="187.2">30K</text>
<text x="70.7" y="188.7">2</text>
</g>
<g font-size="1.1">
<text x="17.8" y="139.5">DGND</text>
<text x="23.8" y="178.6">DGND</text>
</g>
</svg>
